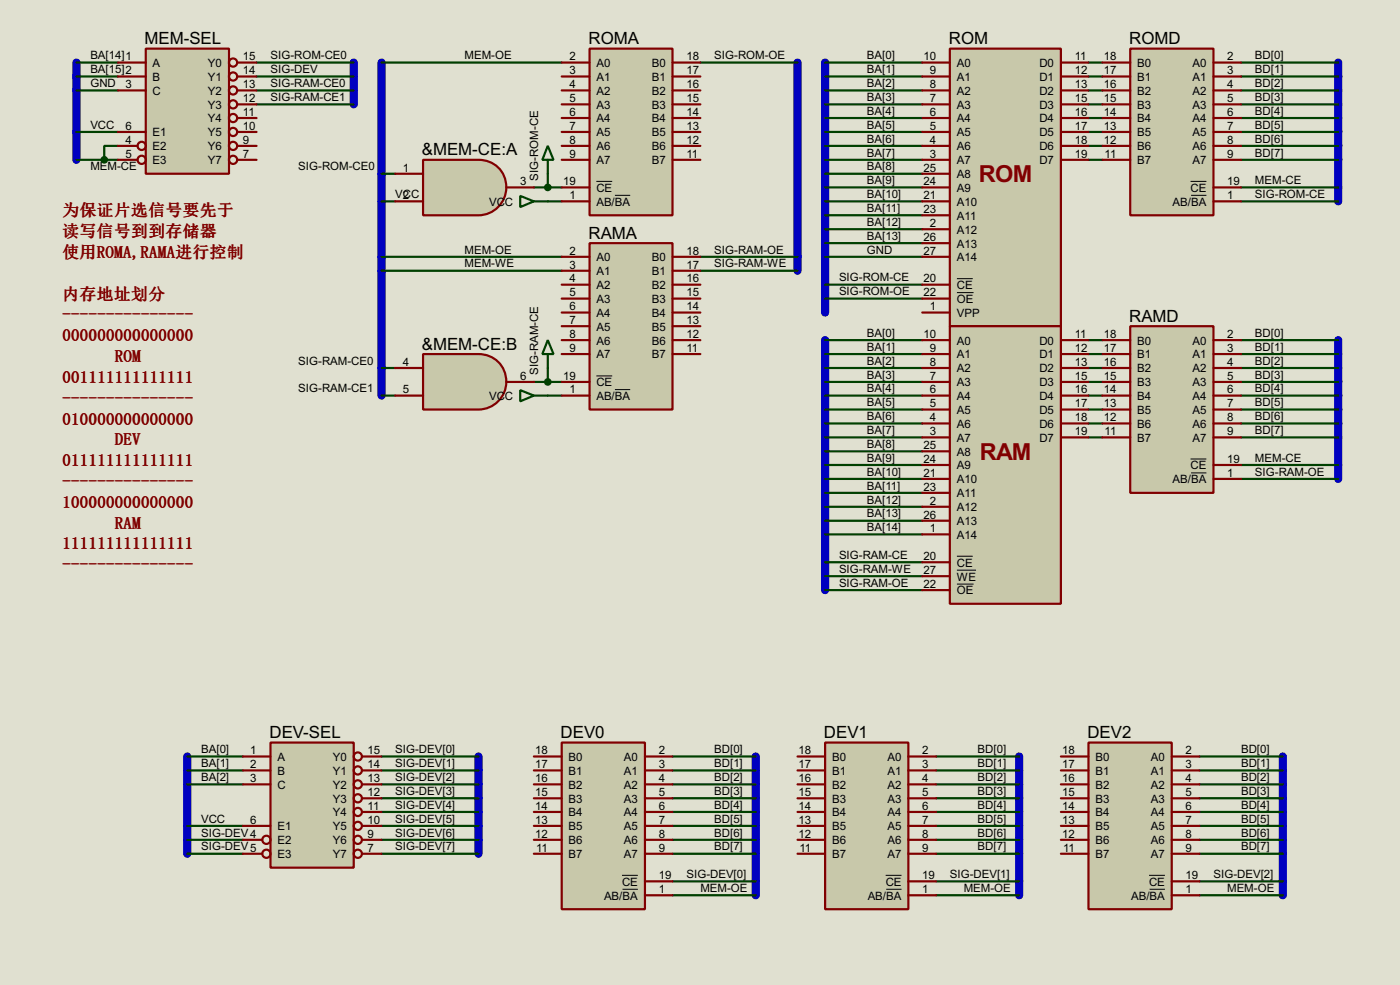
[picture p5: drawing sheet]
<svg xmlns="http://www.w3.org/2000/svg" width="256mm" height="180mm" viewBox="0 0 256 180" stroke-linecap="round" stroke-linejoin="round" font-family="sans-serif">
<path d="M0 0h256.5v180.3h-256.5z" fill="#e0e0d0"/>
<g fill="none" stroke="#0000c0" stroke-width="1.5">
<path d="M14 11.5v17.8M64.8 11.5v7.6M69.9 11.5v60.9M146.1 11.5v38.1M151.2 11.5v45.7M245.2 11.5v25.4M151.2 62.3v45.7M245.2 62.3v25.4M34.3 138.5v17.8M87.7 138.5v17.8M138.5 138.5v25.4M186.7 138.5v25.4"/>
<path d="M235 138.5v25.4"/>
</g>
<g fill="none" stroke="#004000" stroke-width=".4">
<path d="M14 11.5h7.6M14 14h7.6M14 16.6h7.6M47 11.5h17.8M47 14h17.8M47 16.6h17.8M47 19.1h17.8M69.9 11.5h33M128.3 11.5h17.8M151.2 11.5h17.8M151.2 14h17.8M151.2 16.6h17.8"/>
<path d="M151.2 19.1h17.8M199.4 11.5h2.6M199.4 14h2.6M199.4 16.6h2.6M199.4 19.1h2.6M227.4 11.5h17.8M227.4 14h17.8M227.4 16.6h17.8M227.4 19.1h17.8M14 24.2h7.6M14 29.3h7.6M21.6 26.7h-2.5v2.6"/>
<path d="M69.9 36.9h2.5M69.9 31.8h2.5M97.8 34.3h5.1M100.4 36.9h2.5M100.4 31.8v2.5M151.2 24.2h17.8M151.2 29.3h17.8M151.2 21.6h17.8M151.2 26.7h17.8M151.2 34.3h17.8M151.2 36.9h17.8M151.2 31.8h17.8"/>
<path d="M151.2 39.4h17.8M199.4 24.2h2.6M199.4 29.3h2.6M199.4 21.6h2.6M199.4 26.7h2.6M227.4 24.2h17.8M227.4 29.3h17.8M227.4 21.6h17.8M227.4 26.7h17.8M227.4 34.3h17.8M227.4 36.9h17.8M69.9 47h33"/>
<path d="M69.9 49.6h33M128.3 47h17.8M128.3 49.6h17.8M151.2 42h17.8M151.2 44.5h17.8M151.2 47h17.8M151.2 52.1h17.8M151.2 54.7h17.8M69.9 72.4h2.5M69.9 67.4h2.5M97.8 69.9h5.1M100.4 67.4v2.5"/>
<path d="M100.4 72.4h2.5M151.2 69.9h17.8M151.2 72.4h17.8M151.2 67.4h17.8M151.2 62.3h17.8M151.2 64.8h17.8M151.2 75h17.8M151.2 77.5h17.8M199.4 69.9h2.6M199.4 72.4h2.6M199.4 67.4h2.6M199.4 62.3h2.6"/>
<path d="M199.4 64.8h2.6M199.4 75h2.6M199.4 77.5h2.6M227.4 69.9h17.8M227.4 72.4h17.8M227.4 67.4h17.8M227.4 62.3h17.8M227.4 64.8h17.8M227.4 75h17.8M227.4 77.5h17.8M151.2 80.1h17.8M151.2 82.6h17.8"/>
<path d="M151.2 87.7h17.8M151.2 85.1h17.8M151.2 90.2h17.8M151.2 92.8h17.8M151.2 95.3h17.8M151.2 97.8h17.8M199.4 80.1h2.6M227.4 80.1h17.8M227.4 87.7h17.8M227.4 85.1h17.8M151.2 108h17.8M151.2 102.9h17.8"/>
<path d="M151.2 105.5h17.8M34.3 138.5h10.2M69.9 138.5h17.8M123.2 138.5h15.3M171.5 138.5h15.2M219.8 138.5h15.2M34.3 141h10.2M34.3 143.6h10.2M34.3 156.3h10.2M34.3 151.2h10.2M34.3 153.7h10.2M69.9 141h17.8"/>
<path d="M69.9 143.6h17.8M69.9 156.3h17.8M69.9 151.2h17.8M69.9 153.7h17.8M69.9 146.1h17.8M69.9 148.6h17.8M123.2 141h15.3M123.2 143.6h15.3M123.2 156.3h15.3M123.2 151.2h15.3M123.2 153.7h15.3M123.2 146.1h15.3"/>
<path d="M123.2 148.6h15.3M171.5 141h15.2M171.5 143.6h15.2M171.5 156.3h15.2M171.5 151.2h15.2M171.5 153.7h15.2M171.5 146.1h15.2M171.5 148.6h15.2M219.8 141h15.2M219.8 143.6h15.2M219.8 156.3h15.2M219.8 151.2h15.2"/>
<path d="M219.8 153.7h15.2M219.8 146.1h15.2M219.8 148.6h15.2M123.2 163.9h15.3M123.2 161.3h15.3M171.5 163.9h15.2M171.5 161.3h15.2M219.8 163.9h15.2M219.8 161.3h15.2"/>
</g>
<path d="M26.7 8.9h15.3v22.9h-15.3z" fill="#c8c8aa" stroke="#800000" stroke-width=".4"/>
<g fill="none" stroke="#800000" stroke-width=".4">
<path d="M21.6 11.5h5.1M21.6 14h5.1M21.6 16.6h5.1M43.5 11.5h3.5M43.5 14h3.5M43.5 16.6h3.5M43.5 19.1h3.5M21.6 24.2h5.1M21.6 26.7h3.6M21.6 29.3h3.6M43.5 24.2h3.5M43.5 26.7h3.5"/>
<path d="M43.5 29.3h3.5M43.5 21.6h3.5"/>
<circle cx="42.7" cy="11.5" r=".75"/>
<circle cx="42.7" cy="14" r=".75"/>
<circle cx="42.7" cy="19.1" r=".75"/>
<circle cx="42.7" cy="16.6" r=".75"/>
<circle cx="25.9" cy="29.3" r=".75"/>
<circle cx="25.9" cy="26.7" r=".75"/>
<circle cx="42.7" cy="26.7" r=".75"/>
<circle cx="42.7" cy="29.3" r=".75"/>
<circle cx="42.7" cy="21.6" r=".75"/>
<circle cx="42.7" cy="24.2" r=".75"/>
</g>
<circle cx="19.1" cy="29.3" r=".5" fill="#004000" stroke="#004000" stroke-width=".4"/>
<path d="M174 8.9h20.4v50.8h-20.4z" fill="#c8c8aa" stroke="#800000" stroke-width=".4"/>
<g fill="none" stroke="#800000" stroke-width=".4">
<path d="M169 11.5h5M169 14h5M169 16.6h5M169 19.1h5M194.4 11.5h5M194.4 14h5M194.4 16.6h5M194.4 19.1h5M169 21.6h5M169 24.2h5M169 26.7h5M169 29.3h5"/>
<path d="M169 31.8h5M169 34.3h5M169 36.9h5M169 39.4h5M194.4 21.6h5M194.4 24.2h5M194.4 26.7h5M194.4 29.3h5M169 42h5M169 44.5h5M169 47h5M169 52.1h5"/>
<path d="M169 54.7h5M169 57.2h5"/>
</g>
<path d="M175.3 51h2.9M175.3 53.6h3.1" fill="none" stroke="#000" stroke-width=".18"/>
<path d="M207.1 8.9h15.2v30.5h-15.2z" fill="#c8c8aa" stroke="#800000" stroke-width=".4"/>
<g fill="none" stroke="#800000" stroke-width=".4">
<path d="M202 11.5h5.1M202 14h5.1M202 16.6h5.1M202 19.1h5.1M222.3 11.5h5.1M222.3 14h5.1M222.3 16.6h5.1M222.3 19.1h5.1M202 21.6h5.1M202 24.2h5.1M202 26.7h5.1M202 29.3h5.1"/>
<path d="M222.3 21.6h5.1M222.3 24.2h5.1M222.3 26.7h5.1M222.3 29.3h5.1M222.3 34.3h5.1M222.3 36.9h5.1"/>
</g>
<path d="M218.1 33.2h2.9M218.2 35.8h2.8" fill="none" stroke="#000" stroke-width=".18"/>
<path d="M77.5 64.8h10.2a5.1 5.1 0 0 1 5.1 5.1 5.1 5.1 0 0 1-5.1 5.1h-10.2z" fill-rule="evenodd" fill="#c8c8aa" stroke="#800000" stroke-width=".4"/>
<path d="M72.4 67.4h5.1M72.4 72.4h5.1M92.8 69.9h5" fill="none" stroke="#800000" stroke-width=".4"/>
<path d="M100.4 62.3l1 2.5h-2zM100.4 64.8v2.6" fill="none" stroke="#004000" stroke-width=".4"/>
<path d="M77.5 29.3h10.2a5.1 5.1 0 0 1 5.1 5 5.1 5.1 0 0 1-5.1 5.1h-10.2z" fill-rule="evenodd" fill="#c8c8aa" stroke="#800000" stroke-width=".4"/>
<path d="M72.4 31.8h5.1M72.4 36.9h5.1M92.8 34.3h5" fill="none" stroke="#800000" stroke-width=".4"/>
<path d="M100.4 26.7l1 2.6h-2zM100.4 29.3v2.5" fill="none" stroke="#004000" stroke-width=".4"/>
<path d="M108 44.5h15.2v30.5h-15.2z" fill="#c8c8aa" stroke="#800000" stroke-width=".4"/>
<g fill="none" stroke="#800000" stroke-width=".4">
<path d="M102.9 47h5.1M102.9 49.6h5.1M102.9 52.1h5.1M102.9 54.7h5.1M102.9 57.2h5.1M102.9 59.7h5.1M123.2 47h5.1M123.2 49.6h5.1M123.2 52.1h5.1M123.2 54.7h5.1M123.2 57.2h5.1M123.2 59.7h5.1"/>
<path d="M102.9 62.3h5.1M102.9 64.8h5.1M102.9 69.9h5.1M102.9 72.4h5.1M123.2 62.3h5.1M123.2 64.8h5.1"/>
</g>
<path d="M109.3 68.8h2.9M112.7 71.3h2.8" fill="none" stroke="#000" stroke-width=".18"/>
<circle cx="100.3" cy="69.9" r=".5" fill="#004000" stroke="#004000" stroke-width=".4"/>
<path d="M108 8.9h15.2v30.5h-15.2z" fill="#c8c8aa" stroke="#800000" stroke-width=".4"/>
<g fill="none" stroke="#800000" stroke-width=".4">
<path d="M102.9 11.5h5.1M102.9 14h5.1M102.9 16.6h5.1M102.9 19.1h5.1M123.2 11.5h5.1M123.2 14h5.1M123.2 16.6h5.1M123.2 19.1h5.1M102.9 21.6h5.1M102.9 24.2h5.1M102.9 26.7h5.1M102.9 29.3h5.1"/>
<path d="M102.9 34.3h5.1M102.9 36.9h5.1M123.2 21.6h5.1M123.2 24.2h5.1M123.2 26.7h5.1M123.2 29.3h5.1"/>
</g>
<path d="M109.3 33.2h2.9M112.7 35.8h2.8" fill="none" stroke="#000" stroke-width=".18"/>
<circle cx="100.3" cy="34.3" r=".5" fill="#004000" stroke="#004000" stroke-width=".4"/>
<path d="M95.3 35.9l2.5 1-2.5 1zM97.8 36.9h2.6M95.3 71.4l2.5 1-2.5 1.1zM97.8 72.4h2.6" fill="none" stroke="#004000" stroke-width=".4"/>
<path d="M174 59.7h20.4v50.8h-20.4z" fill="#c8c8aa" stroke="#800000" stroke-width=".4"/>
<g fill="none" stroke="#800000" stroke-width=".4">
<path d="M169 62.3h5M169 64.8h5M169 67.4h5M169 69.9h5M169 72.4h5M169 75h5M169 77.5h5M194.4 62.3h5M194.4 64.8h5M194.4 67.4h5M194.4 69.9h5M194.4 72.4h5"/>
<path d="M194.4 75h5M194.4 77.5h5M169 80.1h5M169 82.6h5M169 85.1h5M169 87.7h5M169 90.2h5M169 92.8h5M169 95.3h5M169 97.8h5M194.4 80.1h5M169 102.9h5"/>
<path d="M169 105.5h5M169 108h5"/>
</g>
<path d="M175.3 101.8h2.9M175.3 104.4h3.5M175.3 106.9h3.1" fill="none" stroke="#000" stroke-width=".18"/>
<path d="M207.1 59.7h15.2v30.5h-15.2z" fill="#c8c8aa" stroke="#800000" stroke-width=".4"/>
<g fill="none" stroke="#800000" stroke-width=".4">
<path d="M202 62.3h5.1M202 64.8h5.1M202 67.4h5.1M202 69.9h5.1M202 72.4h5.1M202 75h5.1M202 77.5h5.1M222.3 62.3h5.1M222.3 64.8h5.1M222.3 67.4h5.1M222.3 69.9h5.1M222.3 72.4h5.1"/>
<path d="M222.3 75h5.1M222.3 77.5h5.1M202 80.1h5.1M222.3 80.1h5.1M222.3 85.1h5.1M222.3 87.7h5.1"/>
</g>
<path d="M218.1 84h2.9M218.2 86.6h2.8" fill="none" stroke="#000" stroke-width=".18"/>
<path d="M49.6 135.9h15.2v22.9h-15.2z" fill="#c8c8aa" stroke="#800000" stroke-width=".4"/>
<g fill="none" stroke="#800000" stroke-width=".4">
<path d="M44.5 138.5h5.1M66.3 138.5h3.6M44.5 141h5.1M44.5 143.6h5.1M44.5 151.2h5.1M44.5 153.7h3.6M44.5 156.3h3.6M66.3 141h3.6M66.3 143.6h3.6M66.3 151.2h3.6M66.3 153.7h3.6M66.3 156.3h3.6"/>
<path d="M66.3 146.1h3.6M66.3 148.6h3.6"/>
<circle cx="65.5" cy="138.5" r=".75"/>
<circle cx="48.8" cy="153.7" r=".75"/>
<circle cx="48.8" cy="156.3" r=".75"/>
<circle cx="65.5" cy="141" r=".75"/>
<circle cx="65.5" cy="143.6" r=".75"/>
<circle cx="65.5" cy="146.1" r=".75"/>
<circle cx="65.5" cy="151.2" r=".75"/>
<circle cx="65.5" cy="156.3" r=".75"/>
<circle cx="65.5" cy="148.6" r=".75"/>
<circle cx="65.5" cy="153.7" r=".75"/>
</g>
<path d="M151.2 135.9h15.2v30.5h-15.2z" fill="#c8c8aa" stroke="#800000" stroke-width=".4"/>
<g fill="none" stroke="#800000" stroke-width=".4">
<path d="M146.1 138.5h5.1M166.4 138.5h5.1M146.1 141h5.1M146.1 143.6h5.1M146.1 146.1h5.1M146.1 148.6h5.1M146.1 151.2h5.1M146.1 153.7h5.1M146.1 156.3h5.1M166.4 141h5.1M166.4 143.6h5.1M166.4 146.1h5.1"/>
<path d="M166.4 148.6h5.1M166.4 151.2h5.1M166.4 153.7h5.1M166.4 156.3h5.1M166.4 161.3h5.1M166.4 163.9h5.1"/>
</g>
<path d="M162.3 160.2h2.9M162.4 162.8h2.8" fill="none" stroke="#000" stroke-width=".18"/>
<path d="M199.4 135.9h15.3v30.5h-15.3z" fill="#c8c8aa" stroke="#800000" stroke-width=".4"/>
<g fill="none" stroke="#800000" stroke-width=".4">
<path d="M194.4 138.5h5M214.7 138.5h5.1M194.4 141h5M194.4 143.6h5M194.4 146.1h5M194.4 148.6h5M194.4 151.2h5M194.4 153.7h5M194.4 156.3h5M214.7 141h5.1M214.7 143.6h5.1M214.7 146.1h5.1"/>
<path d="M214.7 148.6h5.1M214.7 151.2h5.1M214.7 153.7h5.1M214.7 156.3h5.1M214.7 161.3h5.1M214.7 163.9h5.1"/>
</g>
<path d="M210.5 160.2h2.9M210.6 162.8h2.8" fill="none" stroke="#000" stroke-width=".18"/>
<path d="M102.9 135.9h15.3v30.5h-15.3z" fill="#c8c8aa" stroke="#800000" stroke-width=".4"/>
<g fill="none" stroke="#800000" stroke-width=".4">
<path d="M97.8 138.5h5.1M118.2 138.5h5M97.8 141h5.1M97.8 143.6h5.1M97.8 146.1h5.1M97.8 148.6h5.1M97.8 151.2h5.1M97.8 153.7h5.1M97.8 156.3h5.1M118.2 141h5M118.2 143.6h5M118.2 146.1h5"/>
<path d="M118.2 148.6h5M118.2 151.2h5M118.2 153.7h5M118.2 156.3h5M118.2 161.3h5M118.2 163.9h5"/>
</g>
<path d="M114 160.2h2.9M114.1 162.8h2.8" fill="none" stroke="#000" stroke-width=".18"/>
<g font-size="4.8" fill="#800000">
<text x="179.3" y="33.3">ROM</text>
<text x="179.5" y="84.2">RAM</text>
</g>
<g font-size="3.5">
<text x="26.5" y="8.1">MEM-SEL</text>
<text x="107.8" y="8.1">ROMA</text>
<text x="173.8" y="8.1">ROM</text>
<text x="206.9" y="8.1">ROMD</text>
<text x="77.3" y="28.5">&amp;MEM-CE:A</text>
<text x="107.8" y="43.7">RAMA</text>
<text x="206.9" y="58.9">RAMD</text>
<text x="77.3" y="64">&amp;MEM-CE:B</text>
<text x="49.4" y="135.1">DEV-SEL</text>
<text x="102.7" y="135.1">DEV0</text>
<text x="151" y="135.1">DEV1</text>
<text x="199.2" y="135.1">DEV2</text>
</g>
<g font-size="3.1" fill="#800000">
<text x="11.4" y="39.6">为保证片选信号要先于</text>
<text x="11.4" y="43.4">读写信号到到存储器</text>
<text x="11.4" y="47.3">使用ROMA,RAMA进行控制</text>
<text x="11.4" y="54.9">内存地址划分</text>
<text x="11.4" y="58.7">---------------</text>
<text x="11.4" y="62.4">000000000000000</text>
<text x="11.4" y="70.1">001111111111111</text>
<text x="21" y="66.3">ROM</text>
<text x="11.4" y="73.9">---------------</text>
<text x="11.4" y="77.7">010000000000000</text>
<text x="21" y="81.5">DEV</text>
<text x="11.4" y="85.4">011111111111111</text>
<text x="11.4" y="89.2">---------------</text>
<text x="11.4" y="93">100000000000000</text>
<text x="11.4" y="100.6">111111111111111</text>
<text x="21" y="96.8">RAM</text>
<text x="11.4" y="104.4">---------------</text>
</g>
<g font-size="2.4">
<text x="16.6" y="10.9">BA[14]1</text>
<text x="44.5" y="11.1">15</text>
<text x="49.6" y="10.9">SIG-ROM-CE0</text>
<text x="85.1" y="10.9">MEM-OE</text>
<text x="104.3" y="11.1">2</text>
<text x="125.8" y="11.1">18</text>
<text x="130.9" y="10.9">SIG-ROM-OE</text>
<text x="158.8" y="10.9">BA[0]</text>
<text x="169.2" y="11.1">10</text>
<text x="196.9" y="11.1">11</text>
<text x="202.2" y="11.1">18</text>
<text x="224.8" y="11.1">2</text>
<text x="229.9" y="10.9">BD[0]</text>
<text x="16.6" y="13.4">BA[15]2</text>
<text x="16.6" y="15.9">GND</text>
<text x="23" y="16.2">3</text>
<text x="28" y="12.3">A</text>
<text x="28" y="14.8">B</text>
<text x="28" y="17.3">C</text>
<text x="38.1" y="12.3">Y0</text>
<text x="38.1" y="14.8">Y1</text>
<text x="38.1" y="17.3">Y2</text>
<text x="44.5" y="13.6">14</text>
<text x="44.5" y="16.2">13</text>
<text x="49.6" y="13.4">SIG-DEV</text>
<text x="49.6" y="15.9">SIG-RAM-CE0</text>
<text x="104.3" y="13.6">3</text>
<text x="104.3" y="16.2">4</text>
<text x="109.3" y="12.3">A0</text>
<text x="109.3" y="14.8">A1</text>
<text x="109.3" y="17.3">A2</text>
<text x="119.4" y="12.3">B0</text>
<text x="119.4" y="14.8">B1</text>
<text x="119.4" y="17.3">B2</text>
<text x="125.8" y="13.6">17</text>
<text x="125.8" y="16.2">16</text>
<text x="158.8" y="13.4">BA[1]</text>
<text x="158.8" y="15.9">BA[2]</text>
<text x="170.4" y="13.6">9</text>
<text x="170.4" y="16.2">8</text>
<text x="175.3" y="12.3">A0</text>
<text x="175.3" y="14.8">A1</text>
<text x="175.3" y="17.3">A2</text>
<text x="190.4" y="12.3">D0</text>
<text x="190.4" y="14.8">D1</text>
<text x="190.4" y="17.3">D2</text>
<text x="196.9" y="13.6">12</text>
<text x="196.9" y="16.2">13</text>
<text x="202.2" y="13.6">17</text>
<text x="202.2" y="16.2">16</text>
<text x="208.3" y="12.3">B0</text>
<text x="208.3" y="14.8">B1</text>
<text x="208.3" y="17.3">B2</text>
<text x="218.5" y="12.3">A0</text>
<text x="218.5" y="14.8">A1</text>
<text x="218.5" y="17.3">A2</text>
<text x="224.8" y="13.6">3</text>
<text x="224.8" y="16.2">4</text>
<text x="229.9" y="13.4">BD[1]</text>
<text x="229.9" y="15.9">BD[2]</text>
<text x="16.6" y="23.6">VCC</text>
<text x="23" y="23.8">6</text>
<text x="38.1" y="19.9">Y3</text>
<text x="38.1" y="22.4">Y4</text>
<text x="44.5" y="18.7">12</text>
<text x="44.5" y="21.2">11</text>
<text x="44.5" y="23.8">10</text>
<text x="49.6" y="18.5">SIG-RAM-CE1</text>
<text x="104.3" y="18.7">5</text>
<text x="104.3" y="21.2">6</text>
<text x="104.3" y="23.8">7</text>
<text x="109.3" y="19.9">A3</text>
<text x="109.3" y="22.4">A4</text>
<text x="119.4" y="19.9">B3</text>
<text x="119.4" y="22.4">B4</text>
<text x="125.8" y="18.7">15</text>
<text x="125.8" y="21.2">14</text>
<text x="125.8" y="23.8">13</text>
<text x="158.8" y="18.5">BA[3]</text>
<text x="158.8" y="21">BA[4]</text>
<text x="158.8" y="23.6">BA[5]</text>
<text x="170.4" y="18.7">7</text>
<text x="170.4" y="21.2">6</text>
<text x="170.4" y="23.8">5</text>
<text x="175.3" y="19.9">A3</text>
<text x="175.3" y="22.4">A4</text>
<text x="190.4" y="19.9">D3</text>
<text x="190.4" y="22.4">D4</text>
<text x="196.9" y="18.7">15</text>
<text x="196.9" y="21.2">16</text>
<text x="196.9" y="23.8">17</text>
<text x="202.2" y="18.7">15</text>
<text x="202.2" y="21.2">14</text>
<text x="202.2" y="23.8">13</text>
<text x="208.3" y="19.9">B3</text>
<text x="208.3" y="22.4">B4</text>
<text x="218.5" y="19.9">A3</text>
<text x="218.5" y="22.4">A4</text>
<text x="224.8" y="18.7">5</text>
<text x="224.8" y="21.2">6</text>
<text x="224.8" y="23.8">7</text>
<text x="229.9" y="18.5">BD[3]</text>
<text x="229.9" y="21">BD[4]</text>
<text x="229.9" y="23.6">BD[5]</text>
<text x="23" y="26.3">4</text>
<text x="23" y="28.9">5</text>
<text x="28" y="25">E1</text>
<text x="28" y="27.5">E2</text>
<text x="38.1" y="25">Y5</text>
<text x="38.1" y="27.5">Y6</text>
<text x="44.5" y="26.3">9</text>
<text x="44.5" y="28.9">7</text>
<text x="104.3" y="26.3">8</text>
<text x="104.3" y="28.9">9</text>
<text x="109.3" y="25">A5</text>
<text x="109.3" y="27.5">A6</text>
<text x="119.4" y="25">B5</text>
<text x="119.4" y="27.5">B6</text>
<text x="125.8" y="26.3">12</text>
<text x="125.8" y="28.9">11</text>
<text x="158.8" y="26.1">BA[6]</text>
<text x="158.8" y="28.6">BA[7]</text>
<text x="170.4" y="26.3">4</text>
<text x="170.4" y="28.9">3</text>
<text x="175.3" y="25">A5</text>
<text x="175.3" y="27.5">A6</text>
<text x="190.4" y="25">D5</text>
<text x="190.4" y="27.5">D6</text>
<text x="196.9" y="26.3">18</text>
<text x="196.9" y="28.9">19</text>
<text x="202.2" y="26.3">12</text>
<text x="202.4" y="28.9">11</text>
<text x="208.3" y="25">B5</text>
<text x="208.3" y="27.5">B6</text>
<text x="218.5" y="25">A5</text>
<text x="218.5" y="27.5">A6</text>
<text x="224.8" y="26.3">8</text>
<text x="224.8" y="28.9">9</text>
<text x="229.9" y="26.1">BD[6]</text>
<text x="229.9" y="28.6">BD[7]</text>
<text x="16.6" y="31.2">MEM-CE</text>
<text x="28" y="30">E3</text>
<text x="38.1" y="30">Y7</text>
<text x="54.7" y="31.2">SIG-ROM-CE0</text>
<text x="73.8" y="31.4">1</text>
<text x="95.3" y="33.9">3</text>
<text x="98.6" y="33.1" transform="rotate(-90 98.6 33.1)">SIG-ROM-CE</text>
<text x="103.2" y="33.9">19</text>
<text x="109.3" y="30">A7</text>
<text x="109.3" y="35.1">CE</text>
<text x="119.4" y="30">B7</text>
<text x="158.8" y="31.2">BA[8]</text>
<text x="158.8" y="33.7">BA[9]</text>
<text x="169.2" y="31.4">25</text>
<text x="169.2" y="33.9">24</text>
<text x="175.3" y="30">A7</text>
<text x="175.3" y="32.6">A8</text>
<text x="175.3" y="35.1">A9</text>
<text x="190.4" y="30">D7</text>
<text x="208.3" y="30">B7</text>
<text x="218.1" y="35.1">CE</text>
<text x="218.5" y="30">A7</text>
<text x="224.8" y="33.9">19</text>
<text x="229.9" y="33.7">MEM-CE</text>
<text x="72.4" y="36.3">VCC</text>
<text x="73.8" y="36.5">2</text>
<text x="89.6" y="37.7">VCC</text>
<text x="104.3" y="36.5">1</text>
<text x="109.3" y="37.7">AB/BA</text>
<text x="158.8" y="36.3">BA[10]</text>
<text x="158.8" y="38.8">BA[11]</text>
<text x="158.8" y="41.3">BA[12]</text>
<text x="169.2" y="36.5">21</text>
<text x="169.2" y="39">23</text>
<text x="170.4" y="41.6">2</text>
<text x="175.3" y="37.7">A10</text>
<text x="175.3" y="40.2">A11</text>
<text x="214.8" y="37.7">AB/BA</text>
<text x="224.8" y="36.5">1</text>
<text x="229.9" y="36.3">SIG-ROM-CE</text>
<text x="85.1" y="46.4">MEM-OE</text>
<text x="104.3" y="46.6">2</text>
<text x="109.3" y="47.8">A0</text>
<text x="119.4" y="47.8">B0</text>
<text x="125.8" y="46.6">18</text>
<text x="130.9" y="46.4">SIG-RAM-OE</text>
<text x="158.8" y="43.9">BA[13]</text>
<text x="158.8" y="46.4">GND</text>
<text x="169.2" y="44.1">26</text>
<text x="169.2" y="46.6">27</text>
<text x="175.3" y="42.7">A12</text>
<text x="175.3" y="45.3">A13</text>
<text x="175.3" y="47.8">A14</text>
<text x="85.1" y="49">MEM-WE</text>
<text x="104.3" y="49.2">3</text>
<text x="104.3" y="51.7">4</text>
<text x="109.3" y="50.4">A1</text>
<text x="109.3" y="52.9">A2</text>
<text x="119.4" y="50.4">B1</text>
<text x="119.4" y="52.9">B2</text>
<text x="125.8" y="49.2">17</text>
<text x="125.8" y="51.7">16</text>
<text x="130.9" y="49">SIG-RAM-WE</text>
<text x="153.7" y="51.5">SIG-ROM-CE</text>
<text x="169.2" y="51.7">20</text>
<text x="175.3" y="52.9">CE</text>
<text x="104.3" y="54.3">5</text>
<text x="104.3" y="56.8">6</text>
<text x="104.3" y="59.3">7</text>
<text x="109.3" y="55.4">A3</text>
<text x="109.3" y="58">A4</text>
<text x="119.4" y="55.4">B3</text>
<text x="119.4" y="58">B4</text>
<text x="125.8" y="54.3">15</text>
<text x="125.8" y="56.8">14</text>
<text x="125.8" y="59.3">13</text>
<text x="153.7" y="54">SIG-ROM-OE</text>
<text x="169.2" y="54.3">22</text>
<text x="170.4" y="56.8">1</text>
<text x="175.3" y="55.4">OE</text>
<text x="175.3" y="58">VPP</text>
<text x="104.3" y="61.9">8</text>
<text x="104.3" y="64.4">9</text>
<text x="109.3" y="60.5">A5</text>
<text x="109.3" y="63.1">A6</text>
<text x="109.3" y="65.6">A7</text>
<text x="119.4" y="60.5">B5</text>
<text x="119.4" y="63.1">B6</text>
<text x="119.4" y="65.6">B7</text>
<text x="125.8" y="61.9">12</text>
<text x="125.8" y="64.4">11</text>
<text x="158.8" y="61.7">BA[0]</text>
<text x="158.8" y="64.2">BA[1]</text>
<text x="169.2" y="61.9">10</text>
<text x="170.4" y="64.4">9</text>
<text x="175.3" y="63.1">A0</text>
<text x="175.3" y="65.6">A1</text>
<text x="190.4" y="63.1">D0</text>
<text x="190.4" y="65.6">D1</text>
<text x="196.9" y="61.9">11</text>
<text x="196.9" y="64.4">12</text>
<text x="202.2" y="61.9">18</text>
<text x="202.2" y="64.4">17</text>
<text x="208.3" y="63.1">B0</text>
<text x="208.3" y="65.6">B1</text>
<text x="218.5" y="63.1">A0</text>
<text x="218.5" y="65.6">A1</text>
<text x="224.8" y="61.9">2</text>
<text x="224.8" y="64.4">3</text>
<text x="229.9" y="61.7">BD[0]</text>
<text x="229.9" y="64.2">BD[1]</text>
<text x="54.7" y="71.8">SIG-RAM-CE1</text>
<text x="54.7" y="66.7">SIG-RAM-CE0</text>
<text x="73.8" y="67">4</text>
<text x="73.8" y="72">5</text>
<text x="95.3" y="69.5">6</text>
<text x="98.6" y="68.6" transform="rotate(-90 98.6 68.6)">SIG-RAM-CE</text>
<text x="103.2" y="69.5">19</text>
<text x="104.3" y="72">1</text>
<text x="109.3" y="70.7">CE</text>
<text x="158.8" y="66.7">BA[2]</text>
<text x="158.8" y="69.3">BA[3]</text>
<text x="158.8" y="71.8">BA[4]</text>
<text x="170.4" y="67">8</text>
<text x="170.4" y="69.5">7</text>
<text x="170.4" y="72">6</text>
<text x="175.3" y="68.1">A2</text>
<text x="175.3" y="70.7">A3</text>
<text x="190.4" y="68.1">D2</text>
<text x="190.4" y="70.7">D3</text>
<text x="196.9" y="67">13</text>
<text x="196.9" y="69.5">15</text>
<text x="196.9" y="72">16</text>
<text x="202.2" y="67">16</text>
<text x="202.2" y="69.5">15</text>
<text x="202.2" y="72">14</text>
<text x="208.3" y="68.1">B2</text>
<text x="208.3" y="70.7">B3</text>
<text x="218.5" y="68.1">A2</text>
<text x="218.5" y="70.7">A3</text>
<text x="224.8" y="67">4</text>
<text x="224.8" y="69.5">5</text>
<text x="224.8" y="72">6</text>
<text x="229.9" y="66.7">BD[2]</text>
<text x="229.9" y="69.3">BD[3]</text>
<text x="229.9" y="71.8">BD[4]</text>
<text x="89.6" y="73.2">VCC</text>
<text x="109.3" y="73.2">AB/BA</text>
<text x="158.8" y="74.4">BA[5]</text>
<text x="158.8" y="76.9">BA[6]</text>
<text x="170.4" y="74.6">5</text>
<text x="170.4" y="77.1">4</text>
<text x="175.3" y="73.2">A4</text>
<text x="175.3" y="75.8">A5</text>
<text x="190.4" y="73.2">D4</text>
<text x="190.4" y="75.8">D5</text>
<text x="196.9" y="74.6">17</text>
<text x="196.9" y="77.1">18</text>
<text x="202.2" y="74.6">13</text>
<text x="202.2" y="77.1">12</text>
<text x="208.3" y="73.2">B4</text>
<text x="208.3" y="75.8">B5</text>
<text x="218.5" y="73.2">A4</text>
<text x="218.5" y="75.8">A5</text>
<text x="224.8" y="74.6">7</text>
<text x="224.8" y="77.1">8</text>
<text x="229.9" y="74.4">BD[5]</text>
<text x="229.9" y="76.9">BD[6]</text>
<text x="158.8" y="79.5">BA[7]</text>
<text x="158.8" y="82">BA[8]</text>
<text x="169.2" y="82.2">25</text>
<text x="170.4" y="79.7">3</text>
<text x="175.3" y="78.3">A6</text>
<text x="175.3" y="80.8">A7</text>
<text x="175.3" y="83.4">A8</text>
<text x="190.4" y="78.3">D6</text>
<text x="190.4" y="80.8">D7</text>
<text x="196.9" y="79.7">19</text>
<text x="202.4" y="79.7">11</text>
<text x="208.3" y="78.3">B6</text>
<text x="208.3" y="80.8">B7</text>
<text x="218.5" y="78.3">A6</text>
<text x="218.5" y="80.8">A7</text>
<text x="224.8" y="79.7">9</text>
<text x="229.9" y="79.5">BD[7]</text>
<text x="158.8" y="84.5">BA[9]</text>
<text x="158.8" y="87.1">BA[10]</text>
<text x="158.8" y="89.6">BA[11]</text>
<text x="169.2" y="84.7">24</text>
<text x="169.2" y="87.3">21</text>
<text x="169.2" y="89.8">23</text>
<text x="175.3" y="85.9">A9</text>
<text x="175.3" y="88.5">A10</text>
<text x="214.8" y="88.5">AB/BA</text>
<text x="218.1" y="85.9">CE</text>
<text x="224.8" y="84.7">19</text>
<text x="224.8" y="87.3">1</text>
<text x="229.9" y="87.1">SIG-RAM-OE</text>
<text x="229.9" y="84.5">MEM-CE</text>
<text x="158.8" y="92.2">BA[12]</text>
<text x="158.8" y="94.7">BA[13]</text>
<text x="169.2" y="94.9">26</text>
<text x="170.4" y="92.4">2</text>
<text x="175.3" y="91">A11</text>
<text x="175.3" y="93.6">A12</text>
<text x="158.8" y="97.2">BA[14]</text>
<text x="170.4" y="97.4">1</text>
<text x="175.3" y="96.1">A13</text>
<text x="175.3" y="98.6">A14</text>
<text x="153.7" y="107.4">SIG-RAM-OE</text>
<text x="153.7" y="102.3">SIG-RAM-CE</text>
<text x="153.7" y="104.9">SIG-RAM-WE</text>
<text x="169.2" y="102.5">20</text>
<text x="169.2" y="105.1">27</text>
<text x="169.2" y="107.6">22</text>
<text x="175.3" y="103.7">CE</text>
<text x="175.3" y="106.3">WE</text>
<text x="175.3" y="108.8">OE</text>
<text x="36.9" y="137.9">BA[0]</text>
<text x="72.4" y="137.9">SIG-DEV[0]</text>
<text x="130.9" y="137.9">BD[0]</text>
<text x="179.1" y="137.9">BD[0]</text>
<text x="227.4" y="137.9">BD[0]</text>
<text x="36.9" y="140.4">BA[1]</text>
<text x="36.9" y="143">BA[2]</text>
<text x="45.9" y="138.1">1</text>
<text x="45.9" y="140.6">2</text>
<text x="45.9" y="143.2">3</text>
<text x="50.9" y="139.3">A</text>
<text x="50.9" y="141.8">B</text>
<text x="61" y="139.3">Y0</text>
<text x="61" y="141.8">Y1</text>
<text x="67.4" y="138.1">15</text>
<text x="67.4" y="140.6">14</text>
<text x="67.4" y="143.2">13</text>
<text x="72.4" y="140.4">SIG-DEV[1]</text>
<text x="72.4" y="143">SIG-DEV[2]</text>
<text x="98.1" y="138.1">18</text>
<text x="98.1" y="140.6">17</text>
<text x="98.1" y="143.2">16</text>
<text x="104.2" y="139.3">B0</text>
<text x="104.2" y="141.8">B1</text>
<text x="114.3" y="139.3">A0</text>
<text x="114.3" y="141.8">A1</text>
<text x="120.7" y="138.1">2</text>
<text x="120.7" y="140.6">3</text>
<text x="120.7" y="143.2">4</text>
<text x="130.9" y="140.4">BD[1]</text>
<text x="130.9" y="143">BD[2]</text>
<text x="146.3" y="138.1">18</text>
<text x="146.3" y="140.6">17</text>
<text x="146.3" y="143.2">16</text>
<text x="152.5" y="139.3">B0</text>
<text x="152.5" y="141.8">B1</text>
<text x="162.6" y="139.3">A0</text>
<text x="162.6" y="141.8">A1</text>
<text x="169" y="138.1">2</text>
<text x="169" y="140.6">3</text>
<text x="169" y="143.2">4</text>
<text x="179.1" y="140.4">BD[1]</text>
<text x="179.1" y="143">BD[2]</text>
<text x="194.6" y="138.1">18</text>
<text x="194.6" y="140.6">17</text>
<text x="194.6" y="143.2">16</text>
<text x="200.7" y="139.3">B0</text>
<text x="200.7" y="141.8">B1</text>
<text x="210.9" y="139.3">A0</text>
<text x="210.9" y="141.8">A1</text>
<text x="217.2" y="138.1">2</text>
<text x="217.2" y="140.6">3</text>
<text x="217.2" y="143.2">4</text>
<text x="227.4" y="140.4">BD[1]</text>
<text x="227.4" y="143">BD[2]</text>
<text x="50.9" y="144.4">C</text>
<text x="61" y="144.4">Y2</text>
<text x="61" y="146.9">Y3</text>
<text x="61" y="149.4">Y4</text>
<text x="67.4" y="145.7">12</text>
<text x="67.4" y="148.2">11</text>
<text x="72.4" y="145.5">SIG-DEV[3]</text>
<text x="72.4" y="148">SIG-DEV[4]</text>
<text x="98.1" y="145.7">15</text>
<text x="98.1" y="148.2">14</text>
<text x="104.2" y="144.4">B2</text>
<text x="104.2" y="146.9">B3</text>
<text x="104.2" y="149.4">B4</text>
<text x="114.3" y="144.4">A2</text>
<text x="114.3" y="146.9">A3</text>
<text x="114.3" y="149.4">A4</text>
<text x="120.7" y="145.7">5</text>
<text x="120.7" y="148.2">6</text>
<text x="130.9" y="145.5">BD[3]</text>
<text x="130.9" y="148">BD[4]</text>
<text x="146.3" y="145.7">15</text>
<text x="146.3" y="148.2">14</text>
<text x="152.5" y="144.4">B2</text>
<text x="152.5" y="146.9">B3</text>
<text x="152.5" y="149.4">B4</text>
<text x="162.6" y="144.4">A2</text>
<text x="162.6" y="146.9">A3</text>
<text x="162.6" y="149.4">A4</text>
<text x="169" y="145.7">5</text>
<text x="169" y="148.2">6</text>
<text x="179.1" y="145.5">BD[3]</text>
<text x="179.1" y="148">BD[4]</text>
<text x="194.6" y="145.7">15</text>
<text x="194.6" y="148.2">14</text>
<text x="200.7" y="144.4">B2</text>
<text x="200.7" y="146.9">B3</text>
<text x="200.7" y="149.4">B4</text>
<text x="210.9" y="144.4">A2</text>
<text x="210.9" y="146.9">A3</text>
<text x="210.9" y="149.4">A4</text>
<text x="217.2" y="145.7">5</text>
<text x="217.2" y="148.2">6</text>
<text x="227.4" y="145.5">BD[3]</text>
<text x="227.4" y="148">BD[4]</text>
<text x="36.9" y="155.7">SIG-DEV5</text>
<text x="36.9" y="150.6">VCC</text>
<text x="36.9" y="153.1">SIG-DEV4</text>
<text x="45.9" y="150.8">6</text>
<text x="50.9" y="152">E1</text>
<text x="50.9" y="154.5">E2</text>
<text x="61" y="152">Y5</text>
<text x="61" y="154.5">Y6</text>
<text x="67.4" y="150.8">10</text>
<text x="67.4" y="153.3">9</text>
<text x="67.4" y="155.9">7</text>
<text x="72.4" y="155.7">SIG-DEV[7]</text>
<text x="72.4" y="150.6">SIG-DEV[5]</text>
<text x="72.4" y="153.1">SIG-DEV[6]</text>
<text x="98.1" y="150.8">13</text>
<text x="98.1" y="153.3">12</text>
<text x="98.2" y="155.9">11</text>
<text x="104.2" y="152">B5</text>
<text x="104.2" y="154.5">B6</text>
<text x="114.3" y="152">A5</text>
<text x="114.3" y="154.5">A6</text>
<text x="120.7" y="150.8">7</text>
<text x="120.7" y="153.3">8</text>
<text x="120.7" y="155.9">9</text>
<text x="130.9" y="150.6">BD[5]</text>
<text x="130.9" y="153.1">BD[6]</text>
<text x="130.9" y="155.7">BD[7]</text>
<text x="146.3" y="150.8">13</text>
<text x="146.3" y="153.3">12</text>
<text x="146.5" y="155.9">11</text>
<text x="152.5" y="152">B5</text>
<text x="152.5" y="154.5">B6</text>
<text x="162.6" y="152">A5</text>
<text x="162.6" y="154.5">A6</text>
<text x="169" y="150.8">7</text>
<text x="169" y="153.3">8</text>
<text x="169" y="155.9">9</text>
<text x="179.1" y="150.6">BD[5]</text>
<text x="179.1" y="153.1">BD[6]</text>
<text x="179.1" y="155.7">BD[7]</text>
<text x="194.6" y="150.8">13</text>
<text x="194.6" y="153.3">12</text>
<text x="194.7" y="155.9">11</text>
<text x="200.7" y="152">B5</text>
<text x="200.7" y="154.5">B6</text>
<text x="210.9" y="152">A5</text>
<text x="210.9" y="154.5">A6</text>
<text x="217.2" y="150.8">7</text>
<text x="217.2" y="153.3">8</text>
<text x="217.2" y="155.9">9</text>
<text x="227.4" y="150.6">BD[5]</text>
<text x="227.4" y="153.1">BD[6]</text>
<text x="227.4" y="155.7">BD[7]</text>
<text x="50.9" y="157.1">E3</text>
<text x="61" y="157.1">Y7</text>
<text x="104.2" y="157.1">B7</text>
<text x="114.3" y="157.1">A7</text>
<text x="120.7" y="160.9">19</text>
<text x="125.8" y="160.7">SIG-DEV[0]</text>
<text x="152.5" y="157.1">B7</text>
<text x="162.6" y="157.1">A7</text>
<text x="169" y="160.9">19</text>
<text x="174" y="160.7">SIG-DEV[1]</text>
<text x="200.7" y="157.1">B7</text>
<text x="210.9" y="157.1">A7</text>
<text x="217.2" y="160.9">19</text>
<text x="222.3" y="160.7">SIG-DEV[2]</text>
<text x="110.7" y="164.7">AB/BA</text>
<text x="114" y="162.1">CE</text>
<text x="120.7" y="163.5">1</text>
<text x="128.3" y="163.3">MEM-OE</text>
<text x="159" y="164.7">AB/BA</text>
<text x="162.3" y="162.1">CE</text>
<text x="169" y="163.5">1</text>
<text x="176.6" y="163.3">MEM-OE</text>
<text x="207.2" y="164.7">AB/BA</text>
<text x="210.5" y="162.1">CE</text>
<text x="217.2" y="163.5">1</text>
<text x="224.8" y="163.3">MEM-OE</text>
</g>
</svg>
